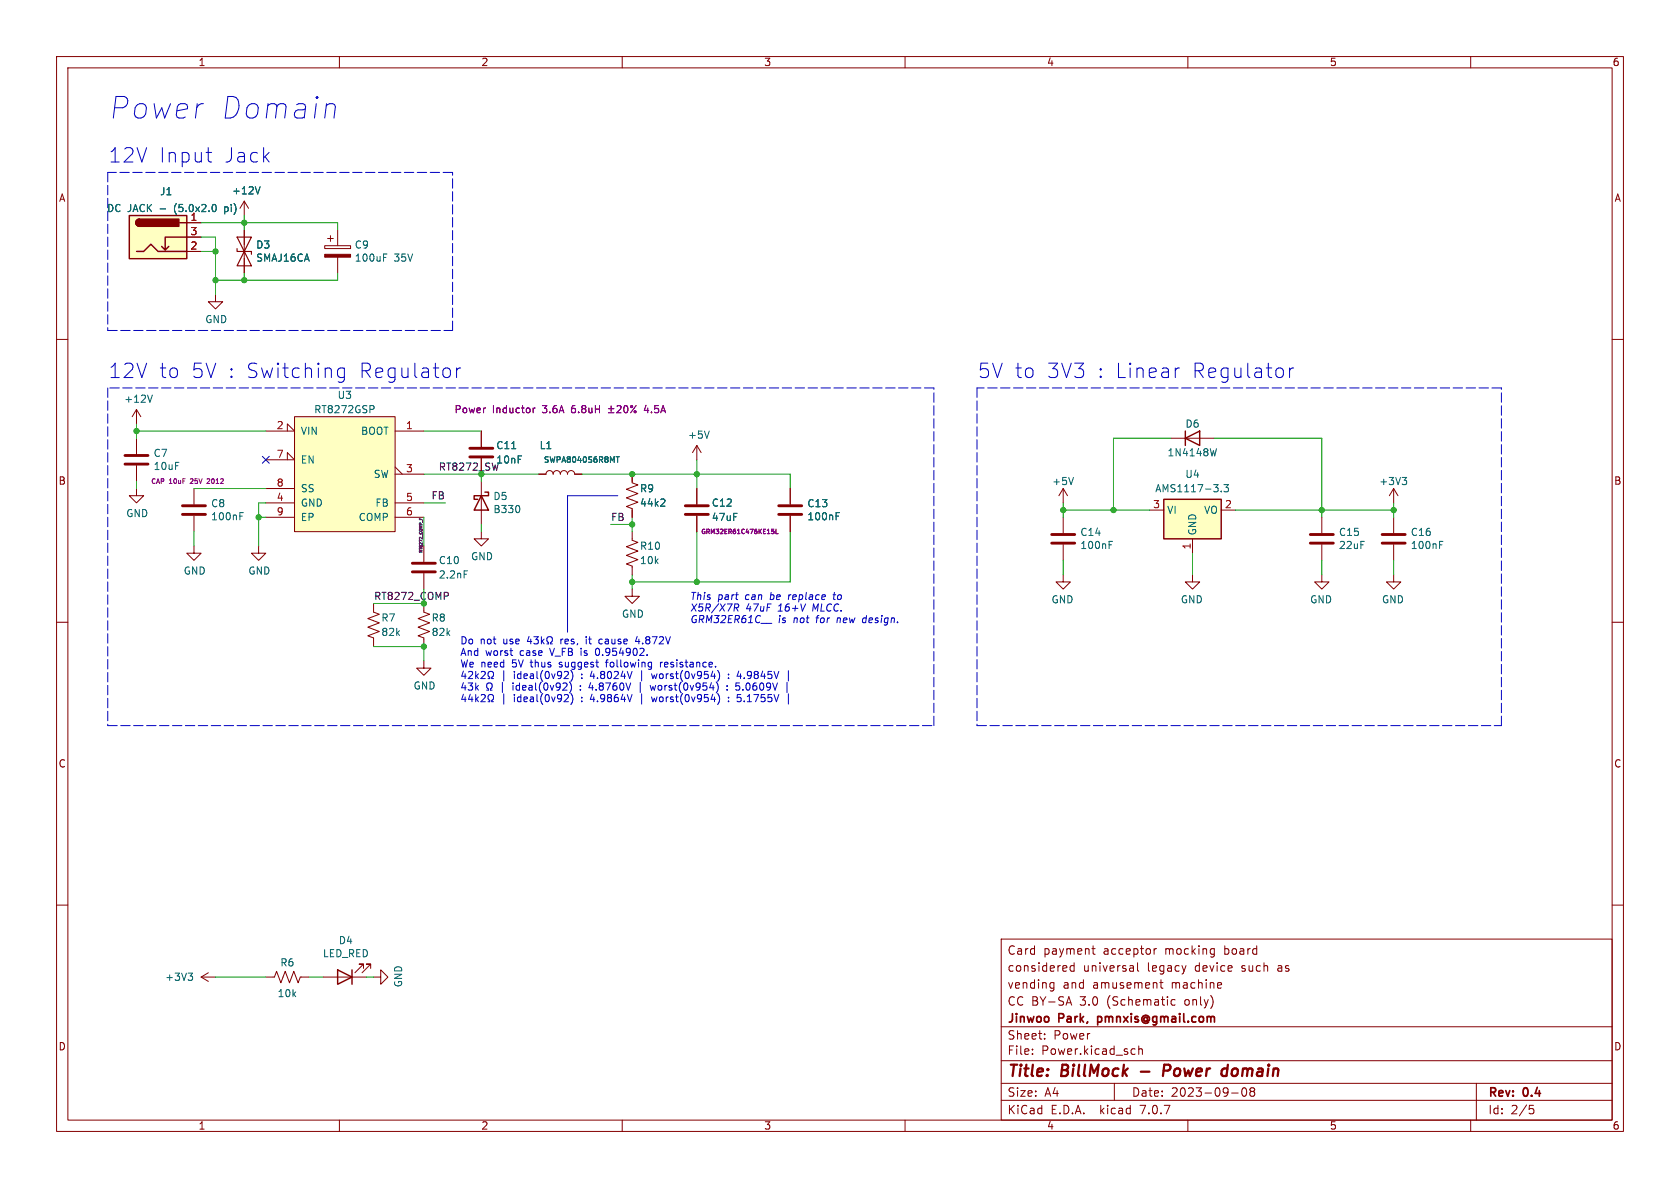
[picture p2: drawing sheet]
<svg xmlns="http://www.w3.org/2000/svg" width="297mm" height="210mm" viewBox="0 0 297 210" stroke-linecap="round" stroke-linejoin="round" font-family="sans-serif">
<g fill="none" stroke="#840000" stroke-width=".18">
<path d="M10 10h277v190h-277zM12 12h273v186h-273zM60 10v2M110 10v2M160 10v2M210 10v2M260 10v2M33 39.4h2.6M43.2 35.6v2.5M43.2 35.6l-.8 1.2M43.2 35.6l.7 1.2M10 60h2"/>
<path d="M33 44.5h2.6M33 41.9h2.6M38.1 52.1v1.2h1.3l-1.3 1.3-1.3-1.3h1.3M43.2 40.6v7.7M57.4 43.4h4.6v.5h-4.6zM57.9 42.2h1M58.4 41.7v1M59.7 40.6v2.8M59.7 45.5v2.8M285 60h2M24.1 72.4v2.5M24.1 77.5v2.8"/>
<path d="M24.1 72.4l-.7 1.3M24.1 72.4l.8 1.3M47 76.2h5.1l-1.3-1.3v1.3M52.1 73.7h17.7v20.3h-17.7zM69.8 76.2h5.1M85.1 76.2v2.8M123.2 78.7v2.6M123.2 78.7l-.8 1.3M123.2 78.7l.8 1.3M207 77.5h7.6M24.1 86.4v1.2h1.3l-1.3 1.3-1.2-1.3h1.2M24.1 82.3v2.8"/>
<path d="M34.3 96.5v1.3h1.3l-1.3 1.3-1.3-1.3h1.3M34.3 86.4v2.8M34.3 91.2v2.8M45.7 96.5v1.3h1.3l-1.3 1.3-1.3-1.3h1.3M47 81.3h5.1l-1.3-1.3v1.3M47 88.9h5.1M47 91.4h5.1M47 86.4h5.1M69.8 83.8h5.1M69.8 82.6l1.3 1.2M69.8 88.9h5.1M69.8 91.4h5.1"/>
<path d="M74.9 96.5v2.8M85.1 94v1.3h1.3l-1.3 1.2-1.3-1.2h1.3M85.1 81v2.8M85.1 85.1v7.6M95.2 83.8h1.3a.64 .64 0 0 1 .7-.6 .64 .64 0 0 1 .6 .6 .64 .64 0 0 1 .6-.6 .64 .64 0 0 1 .7 .6 .64 .64 0 0 1 .6-.6 .64 .64 0 0 1 .6 .6 .64 .64 0 0 1 .7-.6 .64 .64 0 0 1 .6 .6h1.3M111.8 94v1.5l1 .4-2.1 .7 2.1 .8-2.1 .8 2.1 .7-2.1 .8 1.1 .4v1.5M111.8 83.8v1.5l1 .4-2.1 .8 2.1 .7-2.1 .8 2.1 .8-2.1 .7 1.1 .4v1.5M123.2 86.4v2.8M123.2 91.2v2.8M139.7 86.4v2.8M139.7 91.2v2.8M188 86.4l-.8 1.2"/>
<path d="M188 86.4v2.5M188 91.4v2.8M188 96.3v2.8M188 86.4l.7 1.2M203.2 90.2h2.5M210.8 95.3v2.5M215.9 90.2h2.5M233.7 91.4v2.8M233.7 96.3v2.8M246.4 86.4v2.5M246.4 91.4v2.8M246.4 96.3v2.8"/>
<path d="M246.4 86.4l-.8 1.2M246.4 86.4l.7 1.2M10 110h2M66 106.7v1.5l1.1 .4-2.1 .7 2.1 .8-2.1 .8 2.1 .7-2.1 .8 1 .4v1.5M74.9 106.7v1.5l1 .4-2 .7 2 .8-2 .8 2 .7-2 .8 1 .4v1.5M74.9 116.8v1.3h1.3l-1.3 1.3-1.2-1.3h1.2M74.9 101.3v2.8M111.8 104.1v1.3h1.2l-1.2 1.3-1.3-1.3h1.3M188 101.6v1.3h-1.3l1.3 1.2 1.2-1.2h-1.2M210.8 101.6v1.3h-1.3l1.3 1.2 1.3-1.2h-1.3M233.7 101.6v1.3h-1.3l1.3 1.2 1.2-1.2h-1.2M246.4 101.6v1.3h-1.3l1.3 1.2 1.2-1.2h-1.2"/>
<path d="M285 110h2M10 160h2M285 160h2M35.6 172.7l1.2 .8M35.6 172.7h2.5M36.8 172l-1.2 .7M47 172.7h1.5l.4-1 .8 2 .7-2 .8 2 .7-2 .8 2 .4-1h1.5M57.1 172.7h7.7M64.3 171.2v-.8h-.8h.8l-1.6 1.6M65.5 171.2v-.8h-.7h.7l-1.5 1.6M66 172.7h1.3v-1.2l1.3 1.2-1.3 1.3v-1.3M177 166h108v32h-108z"/>
<path d="M185.9 173.7l.4 .1M186.3 173.7v1.2l-.1 .2-.4 .1M186.3 174.6l-.4 .1M188.6 177.3h.7M189 176.2l.5 1.5M189.9 170.2v1.5M189.9 170.8l-.4-.1-.3 .3v.4l.1 .2h.6M193 167.7h.6M193.2 167.2v1.3l.4 .2M201.1 170.2v1.3l.2 .2M204 167.7v1M204.5 167.7l-.3 .1-.2 .2"/>
<path d="M205 173.7h.6M205.2 173.2v1.3l.4 .2M207.7 176.8l-.4-.1-.3 .3v.4l.2 .2h.5M209.7 170.7l-.4 1M214.2 167.7l.5 .1M214.7 168.6l-.5 .1M214.7 167.7v1.2l-.3 .3M215.7 173.7l.3 .4-.8 .1M215.9 174.6l-.2 .1M60 198v2M110 198v2M160 198v2"/>
<path d="M177 194.5h108M177 191.5h108M177 187.5h108M177 181.5h108M182.5 186.3v.1M182.5 185.5v.1M184.7 183.6v.1M184.7 182.8v.1M197 191.5v3M200.2 185.4l.5 .1M200.7 186.3l-.5 .1M201.3 185.5l.2-.1 .4 .1 .1 .9"/>
<path d="M201.3 184.9v1.5M210 198v2M217.7 193.2h1.2M219.7 192.4l.2-.1a.81 .81 0 0 1 .6 .6 .81 .81 0 0 1-.3 .8l-.2 .1a.81 .81 0 0 1-.3-1.4zM221.2 192.9l-.2-.2 .2-.4 .5 .1 .1 .2-.3 .3M221.2 192.9l-.2 .3v.3l.2 .3 .5-.1 .1-.2-.1-.4-.2-.2M221.2 192.9h.3M260 198v2M261 191.5v6.5M270.4 195.4h.7M270.5 196h.4l.3 .3-.2 .5-.5 .1"/>
</g>
<path d="M201.7 189.4h1.5M206.6 188.2h-.8l-.2 2M206.7 189.2l-1 .1M216.8 188.9l.2 .1M217.1 188.2l-.3 2" fill="none" stroke="#840000" stroke-width=".4"/>
<path d="M194.1 179.7v1.5M194.2 179.7l-.1 .1M194.1 180.6l.1 .1" fill="none" stroke="#840000" stroke-width=".3"/>
<g fill="none" stroke="#006464" stroke-width=".18">
<path d="M37.9 36.1a.79 .79 0 0 1 0 1.3M46 33l-.4 1.3M67.8 45.5h.4M67.8 44.9h.6M26.9 69.8l-.4 1.3M66 71.8l.1 .1-.1 .4M90.5 79.3h.7M125.4 76.2l-.4 1.3M215.1 79.3l-.3 1.3M42.4 91.2h.4M42.4 90.6h.6M91.8 89.5l.1 .3-.1 .7"/>
<path d="M108.9 80.7h.6M109.2 80.7v1M117.3 88.2l.3 .3-.1 .3-.7 .7h.8M147.8 91.2h.4M147.8 90.6h.6M189.8 84.4l-.4 1.3M196.1 96.3h.4M196.1 95.7h.6M215.9 86.8v.1M216.4 85.7h.8l-.5 .5 .4 .1v.5l-.2 .1-.5-.1M247.9 84.4h.8l-.4 .5M248.4 84.9l.3 .2v.3l-.3 .3"/>
<path d="M254.5 96.3h.4M254.5 95.7h.6M82.1 100.9h.6M33.3 172h.7l-.4 .5M33.8 172.5l.2 .3v.3l-.2 .2"/>
</g>
<g fill="none" stroke="#840000" stroke-width=".25">
<path d="M22.9 38.1h10.1v7.6h-10.1zM24.6 38.7a.64 .64 0 0 0-.6 .7 .64 .64 0 0 0 .6 .6M31.7 39.4h1.3M24.1 44.5h1.3l1.3-1.3 1.2 1.3h5.1M29.8 43.6l-.6 .6M33 41.9h-3.8v2.3l-.6-.6M209.5 77.5l2.6-1.3v2.5zM209.5 76.2v2.5M85.1 87.6l1.3 2.6h-2.6zM85.7 87h.7v.6h-2.6v.7h.7M205.7 88.3h10.2v7h-10.2zM59.7 171.5l2.5 1.2-2.5 1.3z"/>
<path d="M62.2 171.5v2.5"/>
</g>
<g fill="none" stroke="#840000" stroke-width=".51">
<path d="M83.1 79.2h4M22.1 82h4.1M22.1 80.5h4.1M32.3 90.9h4M32.3 89.4h4M72.9 99.6h4.1M83.1 80.8h4M121.2 90.9h4M121.2 89.4h4M137.7 90.9h4M137.7 89.4h4M185.9 96h4.1"/>
<path d="M185.9 94.5h4.1M231.6 96h4.1M231.6 94.5h4.1M244.3 96h4.1M244.3 94.5h4.1M72.9 101.1h4.1"/>
</g>
<g fill="none" stroke="#840084" stroke-width=".18">
<path d="M94.3 72.1v.9M94.6 72.1l-.3 .3M107.6 72.2h.9M107.6 73h.9M108 71.8v.9M109.1 71.8l.5-.1 .2 .4-.8 .9h.8M110.4 71.8l.2-.1a.68 .68 0 0 1 .4 .6 .68 .68 0 0 1-.4 .7l-.2-.2-.1-.3zM112.5 71.7l-1 1.3M114.2 71.6l-.3 .9h.8M36.9 84.6l-.3 .1M37 85l-.4 .5h.5M136.4 93.5h.4"/>
<path d="M136.5 93.8l.3 .2v.3h-.3M137.2 93.5v.8h.4"/>
<circle cx="111.7" cy="71.9" r=".18"/>
<circle cx="112.3" cy="72.8" r=".18"/>
</g>
<path d="M57.4 45h4.6v.5h-4.6z" fill="#840000" stroke="#840000" stroke-width=".18"/>
<g fill="#ffffc2" stroke="#ffffc2" stroke-width=".18">
<path d="M205.7 88.3h10.2v7h-10.2z"/>
<path d="M52.1 73.7h17.7v20.3h-17.7z"/>
<path d="M22.9 38.1h10.1v7.6h-10.1z"/>
</g>
<path d="M41.9 41.9h2.5l-1.2 2.6zM41.9 43.9v.6h2.5v.5M43.2 44.5l1.2 2.5h-2.5z" fill="none" stroke="#840000" stroke-width=".2"/>
<g fill="#840000" stroke="#840000" stroke-width=".25">
<path d="M24.2 38.9l.4-.2v1.3a.63 .63 0 0 1-.5-.4 .63 .63 0 0 1 .1-.7z"/>
<path d="M24.6 38.7h7v1.3h-7z"/>
</g>
<path d="M74.1 91.6v.3h.5M74.4 91.7v.2M79.1 104.8l.2 .1-.2 .4" fill="none" stroke="#0f0f0f" stroke-width=".18"/>
<g fill="none" stroke="#0000c2" stroke-width=".18">
<path d="M58.3 18.3h.5l.4 .2 .1 .4-.3 2M36.4 26.9h1M36.9 28.5l.5 .1M60.9 65.2l-.7-.2-.5 .5v.8l.2 .3 .3 .1 .7-.1M60.9 65v2.1a.69 .69 0 0 1-1.1 .4M80.7 65v1.7M81.4 65a.65 .65 0 0 0-.7 .5M208.5 65a.65 .65 0 0 0-.7 .5M228 65v1.7M228.7 65a.65 .65 0 0 0-.7 .5M109.2 87.6h-8.9v24.2M81.9 118.6l-.3 .9h.8"/>
<path d="M82.2 119.1v.9M83 118.7l-.2 .1M83.3 118.7l.3 .2-.1 .3-.7 .8h.8M84.1 118.7v1.3M84.2 119.5l.4 .5M84.6 119.1l-.5 .5M85.3 118.7l-.2 .1M85.6 118.7l.2 .2-.1 .3-.7 .8h.8M86.6 118.7h-.1a.58 .58 0 0 0 .1 1v.3h-.3M86.9 118.7h.2a.58 .58 0 0 1-.2 1v.3h.3M90.9 118.7v.1M90.9 119.1v.9"/>
<path d="M92.1 119.2l-.4-.1-.2 .3 .1 .5h.5M92.1 118.7v1.3M92.6 119.5l.6-.1v-.2l-.4-.1-.2 .2 .1 .6h.5M93.5 112.5l-.3 .9h.8M93.8 119.2h.5v.8M93.8 113v.8M94.3 119.4l-.4 .1-.2 .2 .2 .3 .4-.1M94.4 112.6h.8l-.5 .4 .4 .2v.5l-.2 .1-.5-.1M94.9 118.7v1.1l.2 .2M95.7 112.6v1.2M95.8 113.3l.4 .5M95.9 118.6a1.49 1.49 0 0 0 0 1.8"/>
<path d="M96.2 113l-.5 .5M96.7 113.8h.3v-.2a.54 .54 0 0 1-.3-.8 .54 .54 0 0 1 .8-.2 .58 .58 0 0 1-.2 1v.2h.3M96.7 118.7a.72 .72 0 0 0 .1 1.3 .79 .79 0 0 0 0-1.3M97.5 119.1l.3 .9 .3-.9M98.8 118.7l-.2 .2v.5l.4 .1 .3-.3M99.3 118.9a.84 .84 0 0 1-.4 1.1h-.2M100.5 119.1l-.8 .9h.8M101.2 119.1v.8l-.3 .5M103.6 112.6v.1M103.6 113v.8M105.4 114.7l-.1 .4 .1 .7M106.4 113h-.3l-.2 .2v.5l.5 .1"/>
<path d="M107 117.1h.5M107.3 116.7l-.1 1.2M112.6 112.5l-.3 .9h.8M113.4 118.6v1.8M114.4 115.7v.2M115.2 119.1l.2 .9 .3-.6M116.8 117.1v.8M117.1 117.1l-.3 .2M126.9 118.5a1.46 1.46 0 0 1 0 1.9M128.8 119.8v.2M128.8 119.2v.1M130.1 107.4l.4 .6"/>
<path d="M130.3 119.5h.8M130.6 107l-.2 .4h-.6M130.9 119.1v.9M135.5 110.2h1M139.4 118.6v1.8M147.3 105.1h.5M147.5 104.7l-.1 1.1 .3 .2M152.7 109.3l-.2 .5 .2 .3M81.9 122.7l-.3 .9h.8M82.2 123.2v.8M83.1 122.7l-.3 .9h.8M83.4 123.2v.8"/>
<path d="M84.1 122.8v1.2M84.2 123.6l.4 .4M84.6 123.2l-.5 .5M85.1 122.9l.5-.1 .2 .3-.8 .9h.8M86 122h.3v-.2a.54 .54 0 0 1-.2-.8 .54 .54 0 0 1 .7-.2 .58 .58 0 0 1-.1 1v.2h.3M86.3 124h.3v-.2a.54 .54 0 0 1-.3-.7 .54 .54 0 0 1 .8-.3 .58 .58 0 0 1-.2 1v.2h.3M90.9 123.2v.8M92.1 122.8v1.2M92.1 123.3l-.4-.1-.2 .2 .1 .6h.5M92.6 123.6l.6-.1v-.2l-.4-.1-.2 .2 .1 .6h.5M93.8 123.3h.5v.7M94.3 123.5l-.4 .1-.2 .1 .2 .3h.4"/>
<path d="M94.9 122.8v1.1l.2 .1M95.7 123.1v.9l.3 .5M96.4 123v.6l.1 .3 .2 .1 .3-.2v-.8M97.5 123.2l.3 .8 .3-.8M98.6 123v.3l.2 .3h.2l.3-.3M99.3 123a.84 .84 0 0 1-.4 1h-.2M99.9 122.8h.5l.1 .3-.8 .9h.8M100.1 120.8l.1 .2v.3l-.7 .7h.7M100.7 120.6a1.46 1.46 0 0 1 0 1.9M100.9 122.6a1.46 1.46 0 0 1 0 1.9M102.6 121.9v.1M102.6 121.2v.1"/>
<path d="M104.4 120.7l-.3 .9h.8M113.2 120.6v1.8M113.4 122.7v1.8M114.9 121.2l.3 .8 .2-.6 .3 .6M115.2 123.2l.2 .8 .3-.6M126.8 120.8l.2 .6-.2 .8M126.9 122.6a1.46 1.46 0 0 1 0 1.9M128.6 121.9v.1M128.6 121.2v.1M128.8 123.3v.1M128.8 123.9v.1M130.4 122.8h.6"/>
<path d="M130.5 123.3h.3l.2 .2M130.7 121.3v.6M131 123.8l-.2 .2h-.3M139.1 120.6v1.8M139.4 122.7v1.8"/>
</g>
<path d="M19 30.5v27.9M80 30.5h-61M19 58.4h61M80 58.4v-27.9M19 68.6v59.7M165.1 68.6h-146.1M172.7 68.6v59.7M265.4 68.6h-92.7M19 128.3h146.1M165.1 128.3v-59.7M172.7 128.3h92.7M265.4 128.3v-59.7" fill="none" stroke="#0000c2" stroke-width=".18" stroke-dasharray="1.7 .6"/>
<g fill="none" stroke="#009600" stroke-width=".18">
<path d="M35.6 39.4h24.1v1.2M43.2 38.1v2.5M35.6 41.9h2.5v10.2M35.6 44.5h2.5M43.2 48.3v1.2M59.7 48.3v1.2h-21.6M24.1 74.9v2.6M24.1 76.2h22.9M74.9 76.2h10.2M207 77.5h-10.2v12.7M214.6 77.5h19.1v13.9M24.1 85.1v1.3"/>
<path d="M34.3 94v2.5M34.3 86.4h12.7M45.7 91.4h1.3M47 88.9h-1.3v7.6M74.9 83.8h20.3M74.9 88.9h3.8M74.9 91.4v5.1M85.1 83.8v1.3M85.1 92.7v1.3M102.9 83.8h36.8v2.6M107.9 92.7h3.9M111.8 91.4v2.6"/>
<path d="M123.2 81.3v5.1M123.2 94v8.9M139.7 94v8.9h-27.9M188 90.2h15.2M188 88.9v2.5M188 99.1v2.5M210.8 97.8v3.8M218.4 90.2h28M233.7 99.1v2.5M246.4 88.9v2.5M246.4 99.1v2.5M66 114.3h8.9v2.5"/>
<path d="M74.9 104.1v2.6h-8.9M111.8 101.6v2.5M38.1 172.7h8.9M54.6 172.7h2.5M64.8 172.7h1.2"/>
</g>
<path d="M46.4 80.7l1.2 1.2M47.6 80.7l-1.2 1.2" fill="none" stroke="#000084" stroke-width=".18"/>
<g fill="#009600" stroke="#009600" stroke-width=".18">
<circle cx="38.1" cy="49.5" r=".46"/>
<circle cx="43.2" cy="39.4" r=".46"/>
<circle cx="43.2" cy="49.5" r=".46"/>
<circle cx="38.1" cy="44.5" r=".46"/>
<circle cx="246.4" cy="90.2" r=".46"/>
<circle cx="233.7" cy="90.2" r=".46"/>
<circle cx="188" cy="90.2" r=".46"/>
<circle cx="196.8" cy="90.2" r=".46"/>
<circle cx="24.1" cy="76.2" r=".46"/>
<circle cx="45.7" cy="91.4" r=".46"/>
<circle cx="111.8" cy="92.7" r=".46"/>
<circle cx="123.2" cy="83.8" r=".46"/>
<circle cx="111.8" cy="83.8" r=".46"/>
<circle cx="123.2" cy="102.9" r=".46"/>
<circle cx="111.8" cy="102.9" r=".46"/>
<circle cx="85.1" cy="83.8" r=".46"/>
<circle cx="74.9" cy="106.7" r=".46"/>
<circle cx="74.9" cy="114.3" r=".46"/>
</g>
<g font-size="5.3" fill="#0000c2">
<text x="19" y="21.3">Power</text>
<text x="38.5" y="21.3">Domain</text>
</g>
<g font-size="3.5" fill="#0000c2">
<text x="19" y="29">12V</text>
<text x="27.9" y="29">Input</text>
<text x="39.4" y="29">Jack</text>
<text x="19" y="67.1">12V</text>
<text x="27.9" y="67.1">to</text>
<text x="33.6" y="67.1">5V : Switching</text>
<text x="63.1" y="67.1">Regulator</text>
<text x="172.7" y="67.1">5V to</text>
<text x="184.8" y="67.1">3V3</text>
<text x="193.7" y="67.1">: Linear</text>
<text x="210.3" y="67.1">Regulator</text>
</g>
<g font-size="2.8" fill="#840000">
<text x="178" y="190.9">Title:</text>
<text x="187.7" y="190.9">BillMock</text>
<text x="207.3" y="190.9">Power</text>
<text x="218.4" y="190.9">domain</text>
</g>
<g font-size="2.1" fill="#840000">
<text x="178" y="169">Card</text>
<text x="178" y="172">considered</text>
<text x="184.4" y="169">payment</text>
<text x="191.4" y="172">universal</text>
<text x="195.1" y="169">acceptor</text>
<text x="202.9" y="172">legacy</text>
<text x="206.1" y="169">mocking</text>
<text x="211.4" y="172">device</text>
<text x="216.7" y="169">board</text>
<text x="219.8" y="172">such</text>
<text x="226.3" y="172">as</text>
<text x="178" y="175">vending</text>
<text x="178" y="178">CC BY-SA</text>
<text x="187.9" y="175">and</text>
<text x="191" y="178">3.0</text>
<text x="193.2" y="175">amusement</text>
<text x="195.8" y="178">(Schematic</text>
<text x="207.3" y="175">machine</text>
<text x="209.7" y="178">only)</text>
<text x="178" y="184">Sheet:</text>
<text x="178" y="181.2">Jinwoo</text>
<text x="186.2" y="184">Power</text>
<text x="187.2" y="181.2">Park,</text>
<text x="194.7" y="181.2">pmnxis@gmail.com</text>
<text x="178" y="186.7">File:</text>
<text x="184.1" y="186.7">Power.kicad_sch</text>
<text x="178" y="197.2">KiCad</text>
<text x="178" y="194.1">Size:</text>
<text x="184.7" y="194.1">A4</text>
<text x="185.7" y="197.2">E.D.A.</text>
<text x="194.6" y="197.2">kicad</text>
<text x="200" y="194.1">Date:</text>
<text x="201.8" y="197.2">7.0.7</text>
<text x="207" y="194.1">2023-09-08</text>
<text x="263" y="194.3">Rev:</text>
<text x="263" y="197.2">Id:</text>
<text x="267.1" y="197.2">2/5</text>
<text x="269.4" y="194.3">0.4</text>
</g>
<g font-size="1.8" fill="#840000">
<text x="35" y="11.9">1</text>
<text x="85" y="11.9">2</text>
<text x="135" y="11.9">3</text>
<text x="185" y="11.9">4</text>
<text x="235" y="11.9">5</text>
<text x="285" y="11.9">6</text>
<text x="10.3" y="35.9">A</text>
<text x="285.3" y="35.9">A</text>
<text x="10.3" y="85.9">B</text>
<text x="285.3" y="85.9">B</text>
<text x="10.3" y="135.9">C</text>
<text x="285.3" y="135.9">C</text>
<text x="10.3" y="185.9">D</text>
<text x="285.3" y="185.9">D</text>
<text x="35" y="199.9">1</text>
<text x="85" y="199.9">2</text>
<text x="135" y="199.9">3</text>
<text x="185" y="199.9">4</text>
<text x="235" y="199.9">5</text>
<text x="285" y="199.9">6</text>
</g>
<g font-size="1.8" fill="#006464">
<text x="28.2" y="34.7">J1</text>
<text x="40.9" y="34.6">+12V</text>
<text x="18.8" y="37.7">DC JACK</text>
<text x="28.3" y="37.7">-</text>
<text x="31" y="37.7">(5.0x2.0</text>
<text x="40.1" y="37.7">pi)</text>
<text x="45.2" y="44.1">D3</text>
<text x="45.2" y="46.5">SMAJ16CA</text>
<text x="62.6" y="44.1">C9</text>
<text x="62.6" y="46.5">100uF</text>
<text x="69.7" y="46.5">35V</text>
<text x="36.2" y="57.3">GND</text>
<text x="21.9" y="71.4">+12V</text>
<text x="59.6" y="70.7">U3</text>
<text x="53.1" y="77.1">VIN</text>
<text x="55.4" y="73.3">RT8272GSP</text>
<text x="63.7" y="77.1">BOOT</text>
<text x="121.5" y="77.7">+5V</text>
<text x="209.5" y="75.8">D6</text>
<text x="27.1" y="81">C7</text>
<text x="27.1" y="83.3">10uF</text>
<text x="53.1" y="82.1">EN</text>
<text x="87.6" y="79.6">C11</text>
<text x="87.6" y="82.1">10nF</text>
<text x="95.3" y="79.6">L1</text>
<text x="206.3" y="80.9">1N4148W</text>
<text x="37.2" y="89.9">C8</text>
<text x="53.1" y="89.8">GND</text>
<text x="53.1" y="87.2">SS</text>
<text x="66" y="84.7">SW</text>
<text x="66.3" y="89.8">FB</text>
<text x="87.1" y="88.6">D5</text>
<text x="113" y="87.2">R9</text>
<text x="113" y="89.8">44k2</text>
<text x="125.7" y="89.8">C12</text>
<text x="142.6" y="89.9">C13</text>
<text x="185.9" y="86">+5V</text>
<text x="204.1" y="87.2">AMS1117-3.3</text>
<text x="209.4" y="84.7">U4</text>
<text x="243.7" y="86">+3V3</text>
<text x="22.2" y="91.6">GND</text>
<text x="37.2" y="92.2">100nF</text>
<text x="53.1" y="92.3">EP</text>
<text x="63.3" y="92.3">COMP</text>
<text x="87.1" y="90.9">B330</text>
<text x="125.7" y="92.3">47uF</text>
<text x="142.6" y="92.2">100nF</text>
<text x="190.9" y="94.9">C14</text>
<text x="206.2" y="91">VI</text>
<text x="211.7" y="94.7" transform="rotate(-90 211.7 94.7)">GND</text>
<text x="212.8" y="91">VO</text>
<text x="236.6" y="94.9">C15</text>
<text x="249.3" y="94.9">C16</text>
<text x="32.4" y="101.8">GND</text>
<text x="43.8" y="101.8">GND</text>
<text x="77.5" y="99.9">C10</text>
<text x="83.2" y="99.2">GND</text>
<text x="113" y="99.9">10k</text>
<text x="113" y="97.4">R10</text>
<text x="190.9" y="97.3">100nF</text>
<text x="236.6" y="97.3">22uF</text>
<text x="249.3" y="97.3">100nF</text>
<text x="77.5" y="102.5">2.2nF</text>
<text x="185.8" y="106.9">GND</text>
<text x="208.7" y="106.9">GND</text>
<text x="231.5" y="106.9">GND</text>
<text x="244.2" y="106.9">GND</text>
<text x="67.3" y="110.1">R7</text>
<text x="67.3" y="112.6">82k</text>
<text x="76.2" y="110.1">R8</text>
<text x="76.2" y="112.6">82k</text>
<text x="109.9" y="109.4">GND</text>
<text x="73" y="122.1">GND</text>
<text x="59.8" y="167.1">D4</text>
<text x="29.1" y="173.6">+3V3</text>
<text x="49.5" y="171">R6</text>
<text x="57" y="169.4">LED_RED</text>
<text x="49" y="176.5">10k</text>
<text x="71.3" y="174.6" transform="rotate(-90 71.3 174.6)">GND</text>
</g>
<g font-size="1.8" fill="#a90000">
<text x="33.6" y="39.1">1</text>
<text x="33.6" y="41.7">3</text>
<text x="33.6" y="44.2">2</text>
<text x="48.8" y="75.9">2</text>
<text x="71.7" y="75.9">1</text>
<text x="48.8" y="81">7</text>
<text x="71.7" y="83.6">3</text>
<text x="48.8" y="88.6">4</text>
<text x="48.8" y="86.1">8</text>
<text x="71.7" y="88.6">5</text>
<text x="203.8" y="89.9">3</text>
<text x="216.5" y="89.9">2</text>
<text x="48.8" y="91.2">9</text>
<text x="71.7" y="91.2">6</text>
<text x="210.6" y="97.2" transform="rotate(-90 210.6 97.2)">1</text>
</g>
<g font-size="1.8" fill="#840084">
<text x="80.2" y="73.3">Power</text>
<text x="87" y="73.3">Inductor</text>
<text x="96" y="73.3">3.6A</text>
<text x="101.3" y="73.3">6.8uH</text>
<text x="114.6" y="73.3">4.5A</text>
</g>
<g font-size="1.8" fill="#0f0f0f">
<text x="77.5" y="83.3">RT8272_SW</text>
<text x="76.2" y="88.4">FB</text>
<text x="107.9" y="92.2">FB</text>
<text x="66" y="106.1">RT8272_COMP</text>
</g>
<g font-size="1.8" fill="#0000c2">
<text x="121.9" y="106.2">This</text>
<text x="126.8" y="106.2">part</text>
<text x="131.8" y="106.2">can</text>
<text x="136.4" y="106.2">be</text>
<text x="139.8" y="106.2">replace</text>
<text x="148" y="106.2">to</text>
<text x="81.3" y="114">Do</text>
<text x="84.9" y="114">not</text>
<text x="89.1" y="114">use</text>
<text x="99.6" y="114">res,</text>
<text x="104.2" y="114">it</text>
<text x="106.7" y="114">cause</text>
<text x="113.4" y="114">4.872V</text>
<text x="121.9" y="108.2">X5R/X7R</text>
<text x="121.9" y="110.2">GRM32ER61C__</text>
<text x="131.8" y="108.2">47uF</text>
<text x="137.5" y="110.2">is</text>
<text x="137.6" y="108.2">16+V</text>
<text x="140.3" y="110.2">not</text>
<text x="143.9" y="108.2">MLCC.</text>
<text x="144.5" y="110.2">for</text>
<text x="148.4" y="110.2">new</text>
<text x="153.1" y="110.2">design.</text>
<text x="81.3" y="116">And</text>
<text x="81.3" y="118.1">We need</text>
<text x="85.8" y="116">worst</text>
<text x="90.6" y="118.1">5V</text>
<text x="92" y="116">case</text>
<text x="94.1" y="118.1">thus</text>
<text x="97.6" y="116">V_FB is</text>
<text x="99.3" y="118.1">suggest</text>
<text x="105.9" y="116">0.954902.</text>
<text x="107.8" y="118.1">following</text>
<text x="117.6" y="118.1">resistance.</text>
<text x="81.3" y="122.2">43k</text>
<text x="88.5" y="122.2">|</text>
<text x="88.6" y="120.1">|</text>
<text x="88.6" y="124.2">|</text>
<text x="90.9" y="122.2">ideal(0v92)</text>
<text x="103.1" y="120.1">:</text>
<text x="103.1" y="124.2">:</text>
<text x="104.8" y="122.2">4.8760V</text>
<text x="104.8" y="120.1">4.8024V</text>
<text x="104.8" y="124.2">4.9864V</text>
<text x="116.1" y="122.2">worst(0v954)</text>
<text x="116.1" y="120.1">worst(0v954)</text>
<text x="116.1" y="124.2">worst(0v954)</text>
<text x="129.8" y="122.2">:</text>
<text x="129.8" y="120.1">:</text>
<text x="129.8" y="124.2">:</text>
<text x="131.5" y="122.2">5.0609V</text>
<text x="131.6" y="120.1">4.9845V</text>
<text x="131.6" y="124.2">5.1755V</text>
</g>
<text font-size="1.4" fill="#006464" x="96" y="82">SWPA8040S6R8MT</text>
<g font-size="1.2" fill="#840084">
<text x="26.6" y="85.7">CAP</text>
<text x="29.9" y="85.7">10uF</text>
<text x="33.9" y="85.7">25V</text>
<text x="37.2" y="85.7">2012</text>
</g>
<text font-size="1.1" fill="#840084" x="123.8" y="94.6">GRM32ER61C476KE15L</text>
<text font-size=".7" fill="#0f0f0f" x="74.7" y="98" transform="rotate(-90 74.7 98)">RT8272_COMP_F</text>
</svg>
